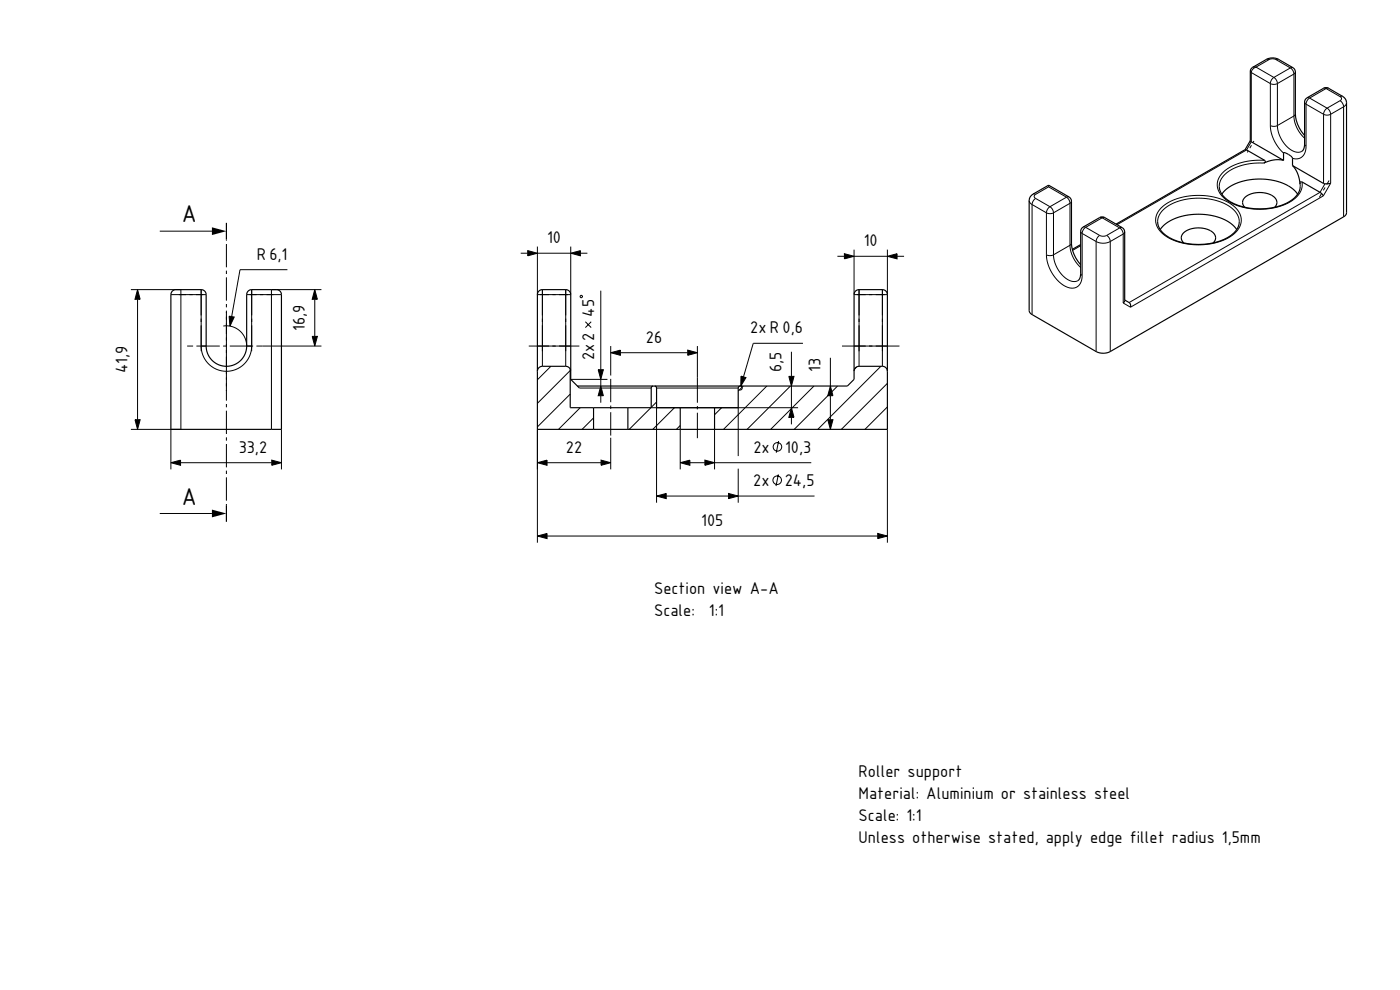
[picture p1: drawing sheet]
<svg xmlns="http://www.w3.org/2000/svg" width="420mm" height="297mm" viewBox="0 0 420 297" stroke-linecap="round" stroke-linejoin="round" font-family="sans-serif">
<g fill="none" stroke="#000" stroke-width=".3">
<path d="M379.9 17.8l.8 .1M380.7 17.9l1-.3 1.1 .3M380.7 17.9l-3.9 2.2M382.8 17.9l4.3 2.5M383.6 17.8l-.8 .1M375.1 21.4l.3 .4M375.4 21.8l5.7 3.3M375.4 21.8v20.7l-1.4 2.5-38.9 22.4M376.8 20.1l-1.1 .9-.3 .8M376.8 20.1l-1 .1M376.8 20.1l5.4 3.1M381.1 37.7l1.1 .2 1-.2"/>
<path d="M381.1 37.7l.3 2.1 .8 2.3 1.3 2.1 1.6 1.7M381.1 25.1l1.1 .2 1-.2M381.1 25.1v12.6M382.2 23.2l-.8 .9-.3 1M382.2 23.2l.7 .8 .3 1.1M383.2 37.7l.3 1.7 .5 1.6 .9 1.5 1.2 1.5a3.9 3.9 0 0 0 4.5 1.4M383.2 25.1v12.6M387.1 20.4l.7 .7 .4 1.1M387.1 20.4l-4.9 2.8M387.9 20.3l-.8 .1M388.2 34.8l.2 1.7 .7 1.9 1 1.7 1.3 1.4M388.2 22.2l-5 2.9"/>
<path d="M388.2 22.2v12.6M388.2 34.8l-5 2.9M388.6 21.6l-.4 .6M388.6 34.2l-.4 .6M391.4 30.6l.4 .7M391.8 31.3l5.3 3M391.8 31.3v12.5M392.1 29.3l.8 .1M392.9 29.4l-.8 .9-.3 1M392.9 29.4l5.2 3M397.1 34.3l1.1 .2 1-.2M397.1 34.3v20.7"/>
<path d="M397.1 26.5l.7 .1M397.8 26.6l4.2 2.4M397.8 26.6l-4.9 2.8M398.1 32.4l.8 .8 .3 1.1M398.1 32.4l-.7 .9-.3 1M398.6 26.5l-.8 .1M399.2 34.3v20.7l-2.2 3.8-57.9 33.4-2.1-1.3v-20.7M402 29a.65 .65 0 0 1 .5 .6 .65 .65 0 0 1-.5 .6M402 30.2l.7 .7 .4 1.1M402 30.2l-3.9 2.2M402.8 28.9l-.8 .1M403.1 32v33"/>
<path d="M403.1 32l-3.9 2.3M404 30.8l-.2 .6-.7 .6M309.9 58.2l.8 .1M310.7 59.5l-.8 .9-.3 1M310.7 58.3a.65 .65 0 0 0-.5 .6 .65 .65 0 0 0 .5 .6M310.7 58.3l3.9-2.2 5.3 3.1M310.7 59.5l4.3 2.5M319.9 59.2l.8 .7 .3 1.1M319.9 59.2l-4.9 2.8M320.7 59.1l-.8 .1M374.4 45.3l-.2 .4M375.4 43.6l-.5 .8"/>
<path d="M376.2 42.3l-.3 .4M379.1 48.9h-2.5l-2.6 .4-2.3 .6-2 .9-1.7 1-1.2 1.3-.8 1.4-.2 1.4M379.4 48.1l-3.5 .1-3.1 .5-3 1-2.2 1.4-1.6 1.6-.8 2 .2 2 .9 1.8 1.1 1.1 1.5 1 3.7 1.5 4.8 .7 4.2-.3 3.8-1.1 3.1-1.9 1.1-1.1 .7-1.2 .3-1.3v-1.3M390 55.2l.1 .7M391.4 43.2l.4 .6M391.8 43.8v.5a3 3 0 0 1-4 3.2M396.5 58l-.7 1.2M397.5 55.1l-1.5 2.6-57.3 33.1M397.5 56.2l-.5 .9M398.7 54.1l-.7 1.3M47.9 69.4h15.7M67.9 71.9v.3"/>
<path d="M67.9 73.2v7M156.2 76h2.1M158.3 75.2l2.9 .8-2.9 .7zM161.2 74v14.4h10v-14.4M161.2 76h10M171.2 76l2.9-.8v1.5zM174.1 76h2.1M251.2 76.9h2.1M253.3 76.1l2.9 .8-2.9 .8zM256.2 74.9v13.5h10v-13.5M256.2 76.9h10M266.2 76.9l2.9-.8v1.6z"/>
<path d="M269.1 76.9h2.1M308.8 60.1l.2 .7 .6 .6M309.6 61.4l4.3 2.4M309.6 61.4v33M313.9 76.4l.4 2.7 1.4 2.9 1.9 2.5 2.1 1.4a3.2 3.2 0 0 0 3.6 .1 3.2 3.2 0 0 0 1.3-3.4M313.9 63.8l1.2 .3 1-.3M313.9 76.4l1.2 .3 1-.3M313.9 63.8v12.6M315 62l-.8 .9-.3 .9M315 62l.7 .7 .4 1.1M316.1 76.4l.1 1.6 .6 1.8 2 2.8a4.1 4.1 0 0 0 4.6 1.6M316.1 63.8v12.6"/>
<path d="M321 73.6l.2 1.7 .7 1.8 1 1.7 1.3 1.4M321 61v12.6M321 61l-4.9 2.8M321 73.6l-4.9 2.8M321.4 73l-.4 .6M321.4 60.4l-.4 .6M324.2 69.4l.4 .6M324.2 73.7l-2.4 1.4M324.6 70v12.6M324.6 70l4.2 2.5M325 68.1l.7 .1M325.7 68.2l-.8 .8-.3 1"/>
<path d="M325.7 68.2l4.2 2.4M328.8 72.5a4.7 4.7 0 0 0 4.3 0M328.8 72.5v33M329.9 70.6l1.1 .3 1-.3M329.9 70.6l-.8 .9-.3 1M329.9 65.3h.8M330.7 65.3l-5 2.9M330.7 65.3l5.2 3.1M331.4 65.3h-.7M332 70.6l.7 .8 .4 1.1M333.1 72.5v33M335.9 68.4l.7 .7 .4 1.1"/>
<path d="M335.9 68.4l-3.9 2.2M336.7 68.3l-.8 .1M337 70.2l-3.9 2.3M337.4 69.6l-.4 .6M347.3 66.5l.2-1.4 .7-1.2 1-1.2 1.6-1.1 3.6-1.5 4.9-.6 4.9 .5 3.9 1.5 1.6 1.1 1.2 1.2 .6 1.3 .3 1.4M348.4 62.3l2.7-1.9 3.9-1.3 4.4-.5 4.2 .4 3.9 1.2 2.8 1.8 1.1 1.2 .7 1.2 .3 1.3-.1 1.1-.6 1.6-1.2 1.6-1.7 1.2-2.4 1.1-2.7 .7-2.6 .4h-3l-2.7-.3-2.7-.8-2.2-1-1.7-1.2-1.3-1.5-.7-1.6-.1-1.6 .6-1.7zM39.3 86.9h15v41.9h-15M41.3 86.9l.7 2.9h-1.5zM41.3 89.8v36.1M51.3 88.4h10.5M60.3 86.8v18.6M67 97.8a6.1 6.1 0 0 1 7 6"/>
<path d="M67.9 81.2v1M67.9 83.2v7M67.9 91.2v1M67.9 93.2v27M68.7 94.8l1.6 .3-1.3 2.7zM74 88.4h10.4M75.5 86.8v18.6M86.2 80.9h-14.2l-2.5 14.1M94.4 86.9l.8 2.9h-1.5zM94.4 89.8v11.1M96.4 86.9h-15v41.9M162.7 86.8v23.1"/>
<path d="M169.7 86.8v23.1M174 88.8l.5-.2 .2 .5-.4 .2zM175.6 96.5l1.8 1.8M177.4 96.5l-1.8 1.8M180.2 87.2v23.7M257.7 86.8v23.1M264.7 86.8v23.1M324.2 82l.4 .6M56.1 103.8h1.8M58.9 103.8h7M60.3 103.8a7.6 7.6 0 0 0 7.6 7.6 7.6 7.6 0 0 0 7.6-7.6M66.9 103.8h1"/>
<path d="M68.9 103.8h7M76.9 103.8h19.5M93.7 100.9h1.5l-.8 2.9zM158.6 103.8h15.2M165.3 109.9l-4.1 4M171.1 118.2l-9.9 9.9M171.1 111.2l-9.9 9.8M171.2 113.8h11M173.8 116.4h21.6M179.5 110.9h1.5l-.8 2.9zM180.2 115.8l.8 2.9h-1.5zM180.2 113.8v2"/>
<path d="M180.2 118.7v2.1M183.2 105.8l2.9-.8v1.6zM183.2 103.8v8.9M183.2 113.7v7M186.1 105.8h20.2M197 116.4h24.5M206.3 105l2.9 .8-2.9 .8zM209.2 103.8v17M222.1 115.8a.6 .6 0 0 1 .6 .8 .6 .6 0 0 1-.9 .3M222.3 112.8l1.5 .5-1.6 2.5zM223 115.8l-1.5 1.5M230 115.8l-12.9 13"/>
<path d="M236.7 112.9h1.5l-.8 2.9zM237.1 115.8l-13 13M237.4 105.5v7.4M237.4 115.8v6.5M240.9 103h-14.9l-3 10.1M244.2 115.8l-13 13M249.1 115.8l.8 2.9h-1.6zM249.1 107.3v8.5M249.1 118.7v7.2M251.3 115.8l-13 13M252.6 103.8h17.2M257 110.1l-.6 .6"/>
<path d="M264.3 109.9l-19 18.9M266.2 115l-13.8 13.8M40.5 125.9h1.5l-.7 2.9zM51.3 138.8l2.9-.8v1.6zM51.3 128.8v12M54.2 138.8h27.3M67.9 121.2v1M67.9 123.2v7M67.9 131.2v1M67.9 133.2v7M81.5 138l2.9 .8-2.9 .8zM84.4 128.8v12"/>
<path d="M161.2 138.8l2.9-.8v1.6zM161.2 128.8v34M164.1 138.8h16.2M174.1 122.3l-6.5 6.5M178.1 125.4l-3.5 3.4M180.3 138l2.9 .8-2.9 .8zM183.2 121.7v1M183.2 123.7v7M183.2 131.3v9.5M195.3 122.3l-6.5 6.5M195.4 122.3h44M197 120.6l-1.6 1.6"/>
<path d="M197 122.3v28.5M202.3 122.3l-6.5 6.5M204.1 138.8l2.9-.8v1.6zM204.1 127.7l-1.2 1.1M204.1 128.8v12M207 138.8h4.5M209.2 121.8v1M209.2 123.8v7.7M211.5 138l2.9 .8-2.9 .8zM214.4 128.8v12M214.4 138.8h29M216.5 122.3l-2.1 2.1"/>
<path d="M221.5 122.3v14.5M233.6 132.3l-.7 3.5M237.4 122.3l.8 2.9h-1.5zM237.4 125.2v2.1M248.3 125.9h1.6l-.8 2.9zM266.2 122.1l-6.7 6.7M266.2 128.8v34M47.9 154h15.7M67.9 141.2v1M67.9 143.2v7M67.9 151.2v.3M197 148.8l2.9-.8v1.6z"/>
<path d="M199.9 148.8h18.7M218.6 148l2.9 .8-2.9 .8zM221.5 140.6v10.2M221.5 148.8h22.9M233.5 142.3l-.7 3.5M161.2 160.8l2.9-.8v1.6zM164.1 160.8h99.2M263.3 160l2.9 .8-2.9 .8z"/>
<circle cx="233.2" cy="134.1" r="1.28"/>
<circle cx="233.2" cy="144.1" r="1.28"/>
</g>
<g fill="none" stroke="#000" stroke-width=".35">
<path d="M314.6 55.6l6.2 3.5 .6 .8v13.3a10.5 10.5 0 0 0 2.8 6.2M314.6 55.6v.5M365.8 55.9a6.4 6.4 0 0 0 4.5 5.3 19 19 0 0 0 17.3-1.3 5.2 5.2 0 0 0 2.5-4M366.6 58.3l1.6-1.8 2.7-1.5 3.1-.9 3.7-.4 3.5 .3 3.6 .9 2.7 1.5 1.8 1.9M375.1 42.2l10 5.9M375.1 42.2l-1.6 2.7M385.1 48.1v-2.2a3.2 3.2 0 0 1 2.7 1.6v2.2M385.1 48.1l-2.8-.1-3.2 .9 .5-.5-.2-.3-5.8-3.2-38.8 22.3M387.8 49.7l.8 1.1 .8 1.4 .6 3 .1-.5 .5-.1 5.4 3.1 1 1.1M387.8 49.7l9.3 5.3h2.1M390.6 45.4a2.36 2.36 0 0 0 .8-2.2v-12.6l.3-.9 5.9-3.4 1 .2 4.2 2.4a2.21 2.21 0 0 1 1.2 1.9v33.1l-.5 .8-70.4 40.8a4.7 4.7 0 0 1-4.3 0l-19.2-11.2-.8-.7v-33.5a2.2 2.2 0 0 1 1.1-1.9l4.7-2.6M391.4 40.6l-.2-.2a10.3 10.3 0 0 1-2.6-6.2l-.1-13.1-.6-.8-4.5-2.6a3.8 3.8 0 0 0-3.5 .1l-4.3 2.5-.4 .7-.1 21.2"/>
<path d="M67.9 66.9v5M324.2 73.4l-2.5 1.4M347.3 66.5a6.4 6.4 0 0 0 4.5 5.3 19.2 19.2 0 0 0 17.5-1.2 5.2 5.2 0 0 0 2.5-4.1M348.1 68.9l1.8-1.9 2.7-1.5 3.1-.9 3.7-.3 3.7 .3 3.6 1 2.5 1.4 1.8 1.9M355.1 72.9a2.2 2.2 0 0 1 1-3.8 7.2 7.2 0 0 1 8.3 1.3 1.92 1.92 0 0 1-.5 2.5M373.4 62.2a2.26 2.26 0 0 1 1.3-3.8 7.1 7.1 0 0 1 8.1 1.3 1.91 1.91 0 0 1-.4 2.5M51.7 87.4l1.1-.5h7.5a1.5 1.5 0 0 1 1.5 1.5v15.4a6.1 6.1 0 0 0 6.1 6.1 6.1 6.1 0 0 0 6.1-6.1v-15.4a1.5 1.5 0 0 1 1.5-1.5h7.4a1.5 1.5 0 0 1 1.5 1.5v40.4h-33.1v-40.4zM323.4 84.2a2.34 2.34 0 0 0 .8-2.2v-12.6l.4-1 5.4-3.2 .7-.1 .7 .2 5.3 3 .5 .6 .2 .7v20.6l-.4 .7M337.4 90l1.5 .9 .2 1.3M171.1 110.7l-.5-.5-.7-.3h-7.2a1.5 1.5 0 0 0-1.5 1.5M171.1 110.7v11.6h24.3v-5.9l.1-.4 .5-.2M171.1 110.7l.1 .5"/>
<path d="M173.2 115.8h81l2-2v-25.4a1.5 1.5 0 0 1 1.5-1.5h7a1.5 1.5 0 0 1 1.5 1.5v40.4h-105v-40.4a1.5 1.5 0 0 1 1.5-1.5h7a1.5 1.5 0 0 1 1.5 1.5v25.4l2.6 2.6M196.4 115.8l.4 .2 .2 .4v5.9h24.5v-5.9l.1-.4 .5-.2M256.2 111.4a1.5 1.5 0 0 1 1.5-1.5h7a1.5 1.5 0 0 1 1.5 1.5M178.1 122.3v6.5M188.4 122.3v6.5M204.1 122.3v6.5M214.4 122.3v6.5M67.9 151.5v5"/>
</g>
<g fill="#000">
<path d="M63.6 68.2l4.3 1.2-4.3 1.1z" fill-rule="evenodd"/>
<path d="M158.3 75.2l2.9 .8-2.9 .7z" fill-rule="evenodd"/>
<path d="M171.2 76l2.9-.8v1.5z" fill-rule="evenodd"/>
<path d="M253.3 76.1l2.9 .8-2.9 .8z" fill-rule="evenodd"/>
<path d="M266.2 76.9l2.9-.8v1.6z" fill-rule="evenodd"/>
<path d="M41.3 86.9l.7 2.9h-1.5z" fill-rule="evenodd"/>
<path d="M68.7 94.8l1.6 .3-1.3 2.7z" fill-rule="evenodd"/>
<path d="M94.4 86.9l.8 2.9h-1.5z" fill-rule="evenodd"/>
<path d="M93.7 100.9h1.5l-.8 2.9z" fill-rule="evenodd"/>
<path d="M179.5 110.9h1.5l-.8 2.9z" fill-rule="evenodd"/>
<path d="M180.2 115.8l.8 2.9h-1.5z" fill-rule="evenodd"/>
<path d="M183.2 105.8l2.9-.8v1.6z" fill-rule="evenodd"/>
<path d="M206.3 105l2.9 .8-2.9 .8z" fill-rule="evenodd"/>
<path d="M222.3 112.8l1.5 .5-1.6 2.5z" fill-rule="evenodd"/>
<path d="M236.7 112.9h1.5l-.8 2.9z" fill-rule="evenodd"/>
<path d="M249.1 115.8l.8 2.9h-1.6z" fill-rule="evenodd"/>
<path d="M40.5 125.9h1.5l-.7 2.9z" fill-rule="evenodd"/>
<path d="M51.3 138.8l2.9-.8v1.6z" fill-rule="evenodd"/>
<path d="M81.5 138l2.9 .8-2.9 .8z" fill-rule="evenodd"/>
<path d="M161.2 138.8l2.9-.8v1.6z" fill-rule="evenodd"/>
<path d="M180.3 138l2.9 .8-2.9 .8z" fill-rule="evenodd"/>
<path d="M204.1 138.8l2.9-.8v1.6z" fill-rule="evenodd"/>
<path d="M211.5 138l2.9 .8-2.9 .8z" fill-rule="evenodd"/>
<path d="M237.4 122.3l.8 2.9h-1.5z" fill-rule="evenodd"/>
<path d="M248.3 125.9h1.6l-.8 2.9z" fill-rule="evenodd"/>
<path d="M63.6 152.9l4.3 1.1-4.3 1.2z" fill-rule="evenodd"/>
<path d="M197 148.8l2.9-.8v1.6z" fill-rule="evenodd"/>
<path d="M218.6 148l2.9 .8-2.9 .8z" fill-rule="evenodd"/>
<path d="M161.2 160.8l2.9-.8v1.6z" fill-rule="evenodd"/>
<path d="M263.3 160l2.9 .8-2.9 .8z" fill-rule="evenodd"/>
</g>
<g font-size="7">
<text x="54.6" y="66.7">A</text>
<text x="54.6" y="151.4">A</text>
</g>
<g font-size="4.9">
<text x="77" y="77.9">R 6,1</text>
<text x="164.1" y="73">10</text>
<text x="259.1" y="73.9">10</text>
<text x="178.2" y="95" transform="rotate(-90 178.2 95)">45</text>
<text x="91.4" y="99.3" transform="rotate(-90 91.4 99.3)">16,9</text>
<text x="225.1" y="100">2x R 0,6</text>
<text x="193.8" y="102.8">26</text>
<text x="38.3" y="112" transform="rotate(-90 38.3 112)">41,9</text>
<text x="178.2" y="108.1" transform="rotate(-90 178.2 108.1)">2x 2</text>
<text x="234.4" y="111.7" transform="rotate(-90 234.4 111.7)">6,5</text>
<text x="246.1" y="111.5" transform="rotate(-90 246.1 111.5)">13</text>
<text x="71.6" y="135.8">33,2</text>
<text x="169.8" y="135.8">22</text>
<text x="226.1" y="135.8">2x</text>
<text x="235.5" y="135.8">10,3</text>
<text x="226" y="145.8">2x</text>
<text x="235.4" y="145.8">24,5</text>
<text x="210.4" y="157.8">105</text>
<text x="196.2" y="178.2">Section view A-A</text>
<text x="196.2" y="184.8">Scale:</text>
<text x="212.7" y="184.8">1:1</text>
<text x="257.6" y="233.1">Roller support</text>
<text x="257.6" y="239.8">Material: Aluminium or stainless steel</text>
<text x="257.6" y="246.4">Scale: 1:1</text>
<text x="257.6" y="253">Unless otherwise stated, apply edge fillet radius 1,5mm</text>
</g>
</svg>
